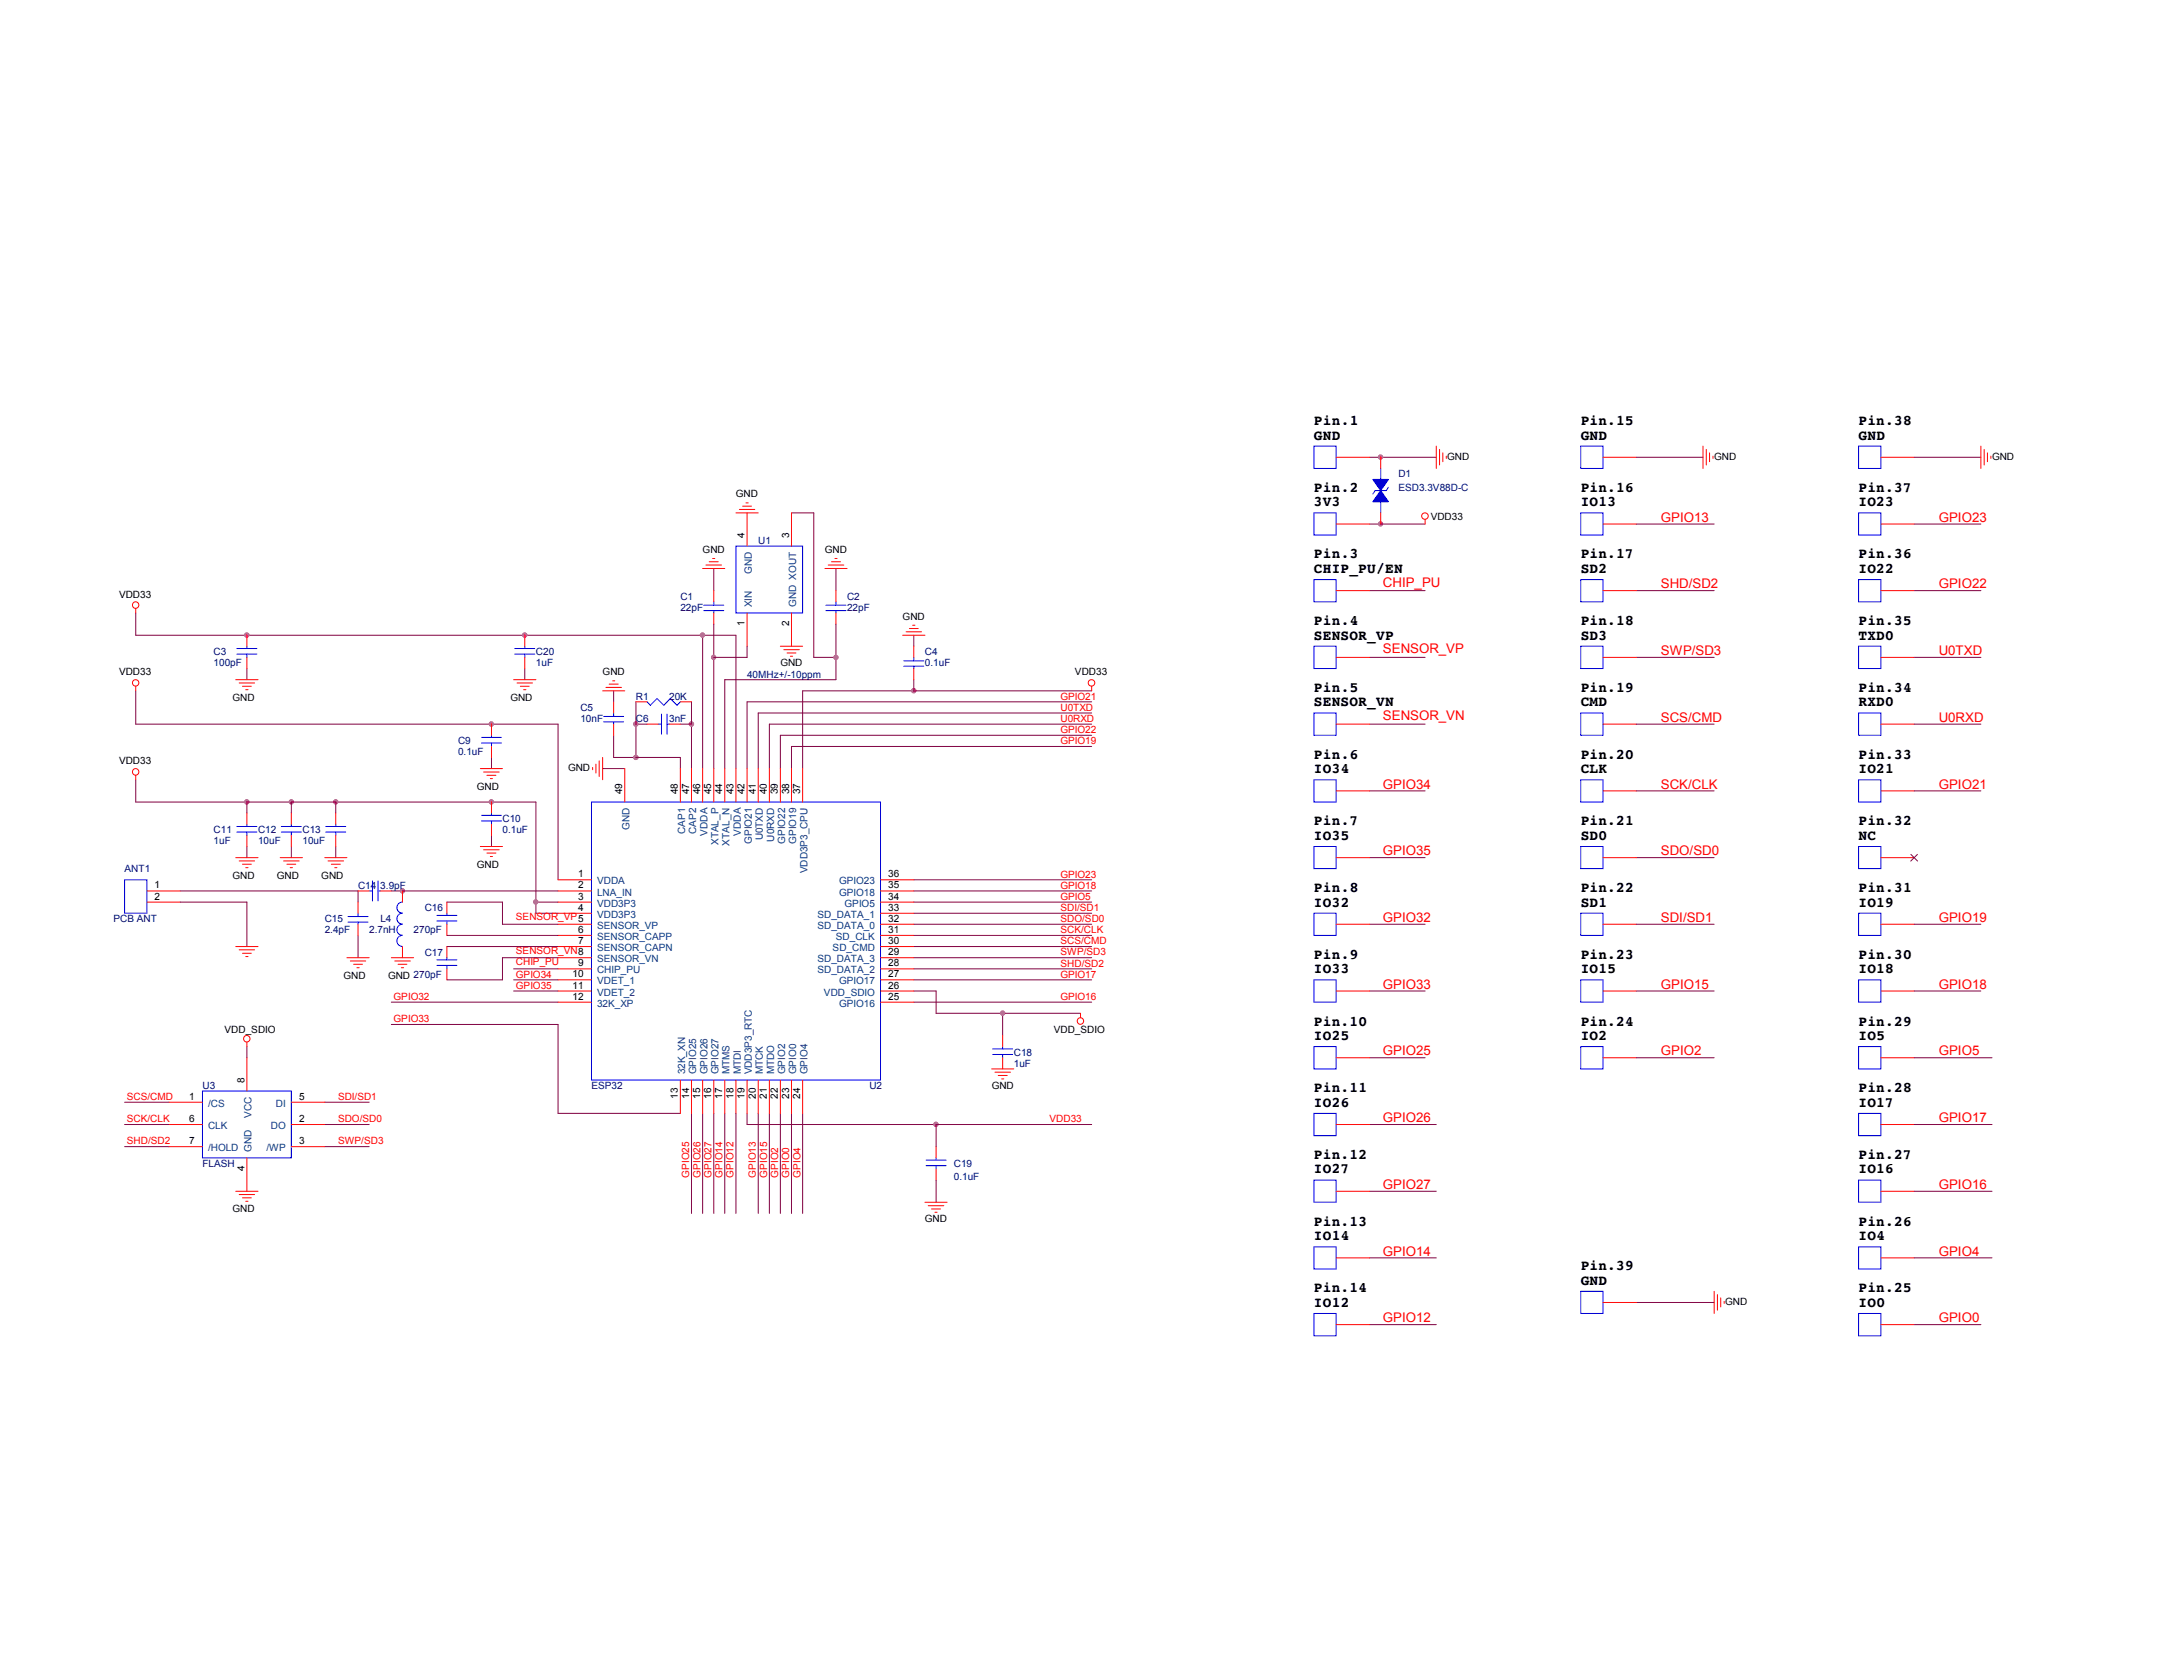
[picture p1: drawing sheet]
<svg xmlns="http://www.w3.org/2000/svg" width="559mm" height="432mm" viewBox="0 0 559 432" stroke-linecap="round" stroke-linejoin="round" font-family="sans-serif">
<g fill="none" stroke="#800040" stroke-width=".26">
<path d="M353.7 118h17.2M422.5 118h17.3M494.3 118h17.2M204.4 132.4h5.7v37.3h5.8M353.7 135.3h14.3M422.5 135.3h20.1M494.3 135.3h17.2M35.1 158.2v5.8h154.9v34.4M184.3 146.7v5.7M215.9 146.7v5.7M353.7 152.4h14.3M422.5 152.4h20.1"/>
<path d="M494.3 152.4h17.2M35.1 178.3v8.6h109v40.2M63.8 172.6v2.8M135.5 172.6v2.8M158.5 178.3v2.8M181.4 164v34.4M184.3 161.1v37.3M192.9 166.8v2.9h-8.6M215.9 161.1v14.3h-28.7v23M236 164v2.8M236 175.4v2.9M281.9 178.3h-74.6v20.1"/>
<path d="M353.7 169.7h14.3M422.5 169.7h20.1M494.3 169.7h17.2M126.9 195.5v2.9M155.6 198.4h5.7M158.5 189.8v5.7h17.2v2.9M164.2 186.9h2.9M164.2 181.1v14.4M175.7 186.9h2.9M178.6 181.1v17.3M281.9 186.9h-83.2v11.5M281.9 184h-86.1v14.4"/>
<path d="M281.9 189.8h-80.4v8.6M281.9 181.1h-89v17.3M281.9 192.7h-77.5v5.7M353.7 186.9h14.3M422.5 186.9h20.1M494.3 186.9h17.2M35.1 201.3v5.7h103.3v28.7h5.7M63.8 207v2.8M63.8 218.5v2.9M75.2 207v2.8M75.2 218.5v2.9M86.7 207v2.8"/>
<path d="M86.7 218.5v2.9M126.9 215.6v2.9M353.7 204.1h14.3M422.5 204.1h20.1M494.3 204.1h17.2M46.5 232.8h17.3v11.5M46.5 230h46v2.8M101 230h43.1M115.4 232.8h14.4v5.7h14.3M138.4 232.8h5.7M236 232.8h45.9M236 235.7h45.9"/>
<path d="M236 238.5h45.9M236 230h45.9M236 227.1h45.9M353.7 238.5h14.3M353.7 221.4h14.3M422.5 238.5h20.1M422.5 221.4h20.1M494.3 238.5h17.2M92.5 241.4v5.8M101 258.7h43.1M115.4 241.4h28.7M115.4 244.3h28.7"/>
<path d="M132.6 250.1h11.5M132.6 255.8h11.5M132.6 252.9h11.5M144.1 247.2h-14.3v5.7h-14.4M236 241.4h45.9M236 244.3h45.9M236 247.2h45.9M236 250.1h45.9M236 255.8h5.7v5.7h37.3M236 252.9h45.9M236 258.7h45.9M353.7 255.8h14.3"/>
<path d="M422.5 255.8h20.1M494.3 255.8h17.2M63.8 270.1v2.9M101 264.4h43.1v23h31.6M258.9 261.5v5.8M353.7 273h14.3M422.5 273h20.1M494.3 273h20.1M32.2 290.2h11.4M32.2 284.5h11.4M32.2 296h11.4M83.9 290.2h11.4"/>
<path d="M83.9 284.5h11.4M83.9 296h11.4M178.6 287.4v25.8M181.4 287.4v25.8M184.3 287.4v25.8M187.2 287.4v25.8M190 287.4v25.8M192.9 287.4v2.8h89M195.8 287.4v25.8M198.7 287.4v25.8M201.5 287.4v25.8M204.4 287.4v25.8"/>
<path d="M207.3 287.4v25.8M241.7 290.2v5.8M353.7 290.2h17.2M494.3 290.2h20.1M241.7 304.6v5.7M353.7 307.5h17.2M494.3 307.5h20.1M353.7 324.7h17.2M422.5 336.2h20.1M494.3 324.7h20.1M353.7 341.9h17.2M494.3 341.9h17.2"/>
</g>
<g fill="#f0f" stroke="#f0f" stroke-width=".26">
<circle cx="215.9" cy="169.7" r=".56"/>
<circle cx="138.3" cy="232.8" r=".56"/>
<circle cx="241.7" cy="290.2" r=".56"/>
<circle cx="103.9" cy="229.9" r=".56"/>
<circle cx="236" cy="178.3" r=".56"/>
<circle cx="184.3" cy="169.7" r=".56"/>
<circle cx="258.9" cy="261.5" r=".56"/>
<circle cx="178.5" cy="186.9" r=".57"/>
<circle cx="164.2" cy="195.5" r=".56"/>
<circle cx="164.2" cy="186.9" r=".57"/>
<circle cx="126.9" cy="207" r=".56"/>
<circle cx="86.7" cy="207" r=".56"/>
<circle cx="63.7" cy="207" r=".56"/>
<circle cx="75.2" cy="207" r=".56"/>
<circle cx="181.4" cy="163.9" r=".56"/>
<circle cx="135.5" cy="163.9" r=".56"/>
<circle cx="126.9" cy="186.9" r=".56"/>
<circle cx="63.7" cy="163.9" r=".56"/>
<circle cx="356.5" cy="135.2" r=".56"/>
<circle cx="356.5" cy="118" r=".56"/>
</g>
<g fill="none" stroke="#f00" stroke-width=".26">
<path d="M345 118h8.7M356.5 118v2.9M370.9 115.1v5.8M371.7 116v4M372.6 116.9v2.3M373.5 117.7v.6M413.9 118h8.6M439.8 115.1v5.8M440.6 116v4M441.5 116.9v2.3M442.3 117.7v.6M485.7 118h8.6"/>
<path d="M511.5 115.1v5.8M512.4 116v4M513.2 116.9v2.3M514.1 117.7v.6M190 132.4h5.8M190.9 131.5h4M191.8 130.6h2.3M192.6 129.8h.6M192.9 132.4v8.6M204.4 132.4v8.6M345 135.3h8.7M356.5 132.4v2.9"/>
<path d="M368 134.1v1.2M413.9 135.3h8.6M485.7 135.3h8.6M35.1 157.1v1.1M181.4 146.7h5.8M182.3 145.8h4M183.1 145h2.4M184 144.1h.6M184.3 152.4v2.9M184.3 158.2v2.9M192.9 158.2v8.6M204.4 158.2v8.6"/>
<path d="M213 146.7h5.7M213.9 145.8h4M214.7 145h2.3M215.6 144.1h.6M215.9 152.4v2.9M215.9 158.2v2.9M345 152.4h8.7M413.9 152.4h8.6M485.7 152.4h8.6M35.1 177.1v1.2M60.9 175.4h5.7M61.8 176.3h3.9"/>
<path d="M62.6 177.1h2.3M63.5 178h.6M63.8 164v2.8M63.8 169.7v2.9M132.6 175.4h5.8M133.5 176.3h4M134.4 177.1h2.3M135.2 178h.6M135.5 164v2.8M135.5 169.7v2.9M155.6 178.3h5.7M156.5 177.4h4"/>
<path d="M157.3 176.6h2.3M158.2 175.7h.5M201.5 166.8h5.8M202.4 167.7h4M203.2 168.5h2.3M204.1 169.4h.6M233.1 164h5.7M234 163.1h4M234.8 162.2h2.3M235.7 161.4h.6M236 166.8v2.9M236 172.6v2.8"/>
<path d="M281.9 177.1v1.2M345 169.7h8.7M413.9 169.7h8.6M485.7 169.7h8.6M124 198.4h5.8M124.9 199.3h4M126.9 186.9v2.9M126.9 192.7v2.8M153 198.1v.6M153.9 197.2v2.3M154.7 196.4v4M155.6 195.5v5.8"/>
<path d="M158.5 181.1v2.9M158.5 186.9v2.9M161.3 198.4v8.6M164.2 181.1h2.9M167.1 186.9h2.9M172.8 186.9h2.9M175.7 181.1h2.9M175.7 198.4v8.6M178.6 198.4v8.6M181.4 198.4v8.6M184.3 198.4v8.6M187.2 198.4v8.6"/>
<path d="M190 198.4v8.6M192.9 198.4v8.6M195.8 198.4v8.6M198.7 198.4v8.6M201.5 198.4v8.6M204.4 198.4v8.6M207.3 198.4v8.6M345 186.9h8.7M413.9 186.9h8.6M485.7 186.9h8.6M35.1 200.1v1.2M63.8 209.8v2.9"/>
<path d="M63.8 215.6v2.9M75.2 209.8v2.9M75.2 215.6v2.9M86.7 209.8v2.9M86.7 215.6v2.9M124 218.5h5.8M124.9 219.3h4M125.7 200.1h2.4M126.6 201h.6M126.9 207v2.8M126.9 212.7v2.9M345 204.1h8.7"/>
<path d="M413.9 204.1h8.6M485.7 204.1h8.6M37.9 230h8.6M37.9 232.8h8.6M60.9 221.4h5.7M61.8 222.2h3.9M62.6 223.1h2.3M63.5 223.9h.6M72.3 221.4h5.8M73.2 222.2h4.1M74.1 223.1h2.3M74.9 223.9h.6"/>
<path d="M83.9 221.4h5.7M84.7 222.2h4M85.6 223.1h2.3M86.4 223.9h.6M92.5 232.8v2.9M92.5 238.5v2.9M92.5 230h2.8M98.2 230h2.8M103.9 230v2.8M115.4 232.8v2.9M115.4 238.5v2.9M125.7 220.2h2.4"/>
<path d="M126.6 221.1h.6M144.1 238.5h8.6M144.1 230h8.6M144.1 232.8h8.6M144.1 227.1h8.6M144.1 235.7h8.6M227.4 238.5h8.6M227.4 230h8.6M227.4 232.8h8.6M227.4 227.1h8.6M227.4 235.7h8.6M345 221.4h8.7"/>
<path d="M345 238.5h8.7M413.9 221.4h8.6M413.9 238.5h8.6M485.7 221.4h8.6M485.7 238.5h8.6M60.9 244.3h5.7M61.8 245.2h3.9M62.6 246h2.3M63.5 246.9h.6M89.6 247.2h5.7M90.5 248h3.9M91.3 248.9h2.3"/>
<path d="M92.2 249.8h.6M101 247.2h5.8M101.9 248h4.1M102.8 248.9h2.3M103.6 249.8h.6M103.9 244.3v2.9M115.4 244.3v2.9M115.4 250.1v2.8M144.1 244.3h8.6M144.1 247.2h8.6M144.1 255.8h8.6M144.1 241.4h8.6"/>
<path d="M144.1 250.1h8.6M144.1 252.9h8.6M144.1 258.7h8.6M227.4 244.3h8.6M227.4 247.2h8.6M227.4 255.8h8.6M227.4 241.4h8.6M227.4 250.1h8.6M227.4 252.9h8.6M227.4 258.7h8.6M345 255.8h8.7M413.9 255.8h8.6"/>
<path d="M485.7 255.8h8.6M63.8 269v1.1M63.8 273v8.6M175.7 278.8v8.6M178.6 278.8v8.6M181.4 278.8v8.6M184.3 278.8v8.6M187.2 278.8v8.6M190 278.8v8.6M192.9 278.8v8.6M195.8 278.8v8.6M198.7 278.8v8.6"/>
<path d="M201.5 278.8v8.6M204.4 278.8v8.6M207.3 278.8v8.6M256.1 275.9h5.7M256.9 276.7h4M257.8 277.6h2.3M258.7 278.5h.5M258.9 267.3v2.8M258.9 273v2.9M279 261.5v1.2M345 273h8.7M413.9 273h8.6"/>
<path d="M485.7 273h8.6M43.6 290.2h8.7M43.6 284.5h8.7M43.6 296h8.7M63.8 298.8v8.7M75.2 290.2h8.7M75.2 284.5h8.7M75.2 296h8.7M241.7 296v2.8M345 290.2h8.7M485.7 290.2h8.6M60.9 307.5h5.7"/>
<path d="M61.8 308.3h3.9M62.6 309.2h2.3M63.5 310h.6M238.8 310.3h5.8M239.7 311.2h4M240.5 312h2.4M241.4 312.9h.6M241.7 301.7v2.9M345 307.5h8.7M485.7 307.5h8.6M345 324.7h8.7M413.9 336.2h8.6"/>
<path d="M442.6 333.3v5.7M443.5 334.1v4.1M444.3 335v2.3M445.2 335.9v.5M485.7 324.7h8.6M345 341.9h8.7M485.7 341.9h8.6"/>
<circle cx="368" cy="133.2" r=".84"/>
<circle cx="35" cy="156.2" r=".84"/>
<circle cx="35" cy="176.2" r=".83"/>
<circle cx="281.9" cy="176.3" r=".84"/>
<circle cx="35" cy="199.2" r=".84"/>
<circle cx="63.7" cy="268.1" r=".84"/>
<circle cx="279" cy="263.5" r=".84"/>
</g>
<g fill="none" stroke="#00f" stroke-width=".26">
<path d="M339.3 115.1h5.7v5.8h-5.7zM408.2 115.1h5.7v5.8h-5.7zM479.9 115.1h5.8v5.8h-5.8zM339.3 132.4h5.7v5.7h-5.7zM356.5 120.9v2.8M356.5 129.5v2.9M358.5 125.8l-.5 .8h-2.9l-.6 .9M408.2 132.4h5.7v5.7h-5.7zM479.9 132.4h5.8v5.7h-5.8zM181.7 156.2h5.2M181.7 157.6h5.2M184.3 155.3v.9"/>
<path d="M184.3 157.6v.6M190 141h17.3v17.2h-17.3zM213.3 156.2h5.1M213.3 157.6h5.1M215.9 155.3v.9M215.9 157.6v.6M339.3 149.6h5.7v5.7h-5.7zM408.2 149.6h5.7v5.7h-5.7zM479.9 149.6h5.8v5.7h-5.8zM61.2 168.8h5.1M61.2 167.4h5.1M63.8 166.8v.6"/>
<path d="M63.8 168.8v.9M132.9 168.8h5.2M132.9 167.4h5.2M135.5 166.8v.6M135.5 168.8v.9M233.4 170.6h5.1M233.4 172h5.1M236 169.7v.9M236 172v.6M339.3 166.8h5.7v5.8h-5.7zM408.2 166.8h5.7v5.8h-5.7zM479.9 166.8h5.8v5.8h-5.8z"/>
<path d="M124.3 191.8h5.2M124.3 190.3h5.2M126.9 189.8v.5M126.9 191.8v.9M155.9 184.9h5.1M155.9 186.3h5.1M158.5 184v.9M158.5 186.3v.6M167.1 181.1l.8 .9 1.8-1.7 1.7 1.7 1.7-1.7 1.7 1.7 .9-.9M170 186.9h.8M170.8 184.3v5.2M172.3 186.9h.5"/>
<path d="M172.3 184.3v5.2M339.3 184h5.7v5.8h-5.7zM408.2 184h5.7v5.8h-5.7zM479.9 184h5.8v5.8h-5.8zM61.2 214.8h5.1M61.2 213.3h5.1M63.8 212.7v.6M63.8 214.8v.8M72.6 214.8h5.2M72.6 213.3h5.2M75.2 212.7v.6M75.2 214.8v.8"/>
<path d="M84.1 214.8h5.2M84.1 213.3h5.2M86.7 212.7v.6M86.7 214.8v.8M124.3 211.9h5.2M124.3 210.4h5.2M126.9 209.8v.6M126.9 211.9v.8M152.7 207h74.7v71.8h-74.7zM339.3 218.5h5.7v5.7h-5.7zM339.3 201.3h5.7v5.7h-5.7zM408.2 218.5h5.7v5.7h-5.7z"/>
<path d="M408.2 201.3h5.7v5.7h-5.7zM479.9 218.5h5.8v5.7h-5.8zM479.9 201.3h5.8v5.7h-5.8zM32.2 227.1h5.7v8.6h-5.7zM89.9 236.6h5.1M89.9 238h5.1M92.5 235.7v.9M92.5 238v.5M95.3 230h.9M96.2 227.4v5.1M97.6 230h.6M97.6 227.4v5.1"/>
<path d="M103.9 232.8a1.44 1.44 0 0 0-1.4 1.5 1.44 1.44 0 0 0 1.4 1.4 1.42 1.42 0 0 0-1.4 1.4 1.42 1.42 0 0 0 1.4 1.4 1.42 1.42 0 0 0-1.4 1.5 1.42 1.42 0 0 0 1.4 1.4M112.8 237.7h5.2M112.8 236.3h5.2M115.4 235.7v.6M115.4 237.7v.8M339.3 235.7h5.7v5.7h-5.7zM408.2 235.7h5.7v5.7h-5.7zM479.9 235.7h5.8v5.7h-5.8zM103.9 241.4a1.42 1.42 0 0 0-1.4 1.4 1.42 1.42 0 0 0 1.4 1.5M112.8 249.2h5.2M112.8 247.7h5.2M115.4 247.2v.5"/>
<path d="M115.4 249.2v.9M339.3 252.9h5.7v5.8h-5.7zM408.2 252.9h5.7v5.8h-5.7zM479.9 252.9h5.8v5.8h-5.8zM256.3 272.2h5.2M256.3 270.7h5.2M258.9 270.1v.6M258.9 272.2v.8M339.3 270.1h5.7v5.8h-5.7zM408.2 270.1h5.7v5.8h-5.7zM479.9 270.1h5.8v5.8h-5.8zM52.3 281.6h22.9v17.2h-22.9z"/>
<path d="M239.1 299.4h5.2M241.7 298.8v.6M339.3 287.4h5.7v5.7h-5.7zM479.9 287.4h5.8v5.7h-5.8zM239.1 300.9h5.2M241.7 300.9v.8M339.3 304.6h5.7v5.7h-5.7zM479.9 304.6h5.8v5.7h-5.8zM339.3 339h5.7v5.8h-5.7zM339.3 321.8h5.7v5.7h-5.7zM408.2 333.3h5.7v5.7h-5.7zM479.9 339h5.8v5.8h-5.8z"/>
<path d="M479.9 321.8h5.8v5.7h-5.8z"/>
</g>
<g fill="#00f" stroke="#00f" stroke-width=".26">
<path d="M356.5 126.6l2 2.9h-4z"/>
<path d="M354.5 123.7h4l-2 2.9z"/>
</g>
<path d="M493.4 220.5l1.8 1.7M495.1 220.5l-1.7 1.7" fill="none" stroke="#804000" stroke-width=".26"/>
<g font-size="3.7">
<text x="339.3" y="109.7">Pin.1</text>
<text x="339.3" y="113.5">GND</text>
<text x="408.2" y="109.7">Pin.15</text>
<text x="408.2" y="113.5">GND</text>
<text x="479.9" y="109.7">Pin.38</text>
<text x="479.9" y="113.5">GND</text>
<text x="339.3" y="126.9">Pin.2</text>
<text x="339.3" y="130.6">3V3</text>
<text x="408.2" y="126.9">Pin.16</text>
<text x="408.2" y="130.6">IO13</text>
<text x="479.9" y="126.9">Pin.37</text>
<text x="479.9" y="130.6">IO23</text>
<text x="339.3" y="144.1">Pin.3</text>
<text x="339.3" y="147.9">CHIP_PU/EN</text>
<text x="408.2" y="144.1">Pin.17</text>
<text x="408.2" y="147.9">SD2</text>
<text x="479.9" y="144.1">Pin.36</text>
<text x="479.9" y="147.9">IO22</text>
<text x="339.3" y="161.4">Pin.4</text>
<text x="408.2" y="161.4">Pin.18</text>
<text x="479.9" y="161.4">Pin.35</text>
<text x="339.3" y="165.1">SENSOR_VP</text>
<text x="408.2" y="165.1">SD3</text>
<text x="479.9" y="165.1">TXD0</text>
<text x="339.3" y="178.6">Pin.5</text>
<text x="408.2" y="178.6">Pin.19</text>
<text x="479.9" y="178.6">Pin.34</text>
<text x="339.3" y="182.3">SENSOR_VN</text>
<text x="408.2" y="182.3">CMD</text>
<text x="479.9" y="182.3">RXD0</text>
<text x="339.3" y="195.8">Pin.6</text>
<text x="408.2" y="195.8">Pin.20</text>
<text x="479.9" y="195.8">Pin.33</text>
<text x="339.3" y="199.6">IO34</text>
<text x="408.2" y="199.6">CLK</text>
<text x="479.9" y="199.6">IO21</text>
<text x="339.3" y="213">Pin.7</text>
<text x="408.2" y="213">Pin.21</text>
<text x="479.9" y="213">Pin.32</text>
<text x="339.3" y="216.7">IO35</text>
<text x="408.2" y="216.7">SD0</text>
<text x="479.9" y="216.7">NC</text>
<text x="339.3" y="230.3">Pin.8</text>
<text x="339.3" y="234">IO32</text>
<text x="408.2" y="230.3">Pin.22</text>
<text x="408.2" y="234">SD1</text>
<text x="479.9" y="230.3">Pin.31</text>
<text x="479.9" y="234">IO19</text>
<text x="339.3" y="247.5">Pin.9</text>
<text x="339.3" y="251.2">IO33</text>
<text x="408.2" y="247.5">Pin.23</text>
<text x="408.2" y="251.2">IO15</text>
<text x="479.9" y="247.5">Pin.30</text>
<text x="479.9" y="251.2">IO18</text>
<text x="339.3" y="264.7">Pin.10</text>
<text x="339.3" y="268.4">IO25</text>
<text x="408.2" y="264.7">Pin.24</text>
<text x="408.2" y="268.4">IO2</text>
<text x="479.9" y="264.7">Pin.29</text>
<text x="479.9" y="268.4">IO5</text>
<text x="339.3" y="281.9">Pin.11</text>
<text x="479.9" y="281.9">Pin.28</text>
<text x="339.3" y="285.7">IO26</text>
<text x="479.9" y="285.7">IO17</text>
<text x="339.3" y="299.1">Pin.12</text>
<text x="479.9" y="299.1">Pin.27</text>
<text x="339.3" y="302.9">IO27</text>
<text x="479.9" y="302.9">IO16</text>
<text x="339.3" y="316.4">Pin.13</text>
<text x="479.9" y="316.4">Pin.26</text>
<text x="339.3" y="320.1">IO14</text>
<text x="479.9" y="320.1">IO4</text>
<text x="408.2" y="327.8">Pin.39</text>
<text x="339.3" y="333.6">Pin.14</text>
<text x="408.2" y="331.6">GND</text>
<text x="479.9" y="333.6">Pin.25</text>
<text x="339.3" y="337.3">IO12</text>
<text x="479.9" y="337.3">IO0</text>
</g>
<g font-size="3.4" fill="#f00">
<text x="428.9" y="134.7">GPIO13</text>
<text x="500.6" y="134.7">GPIO23</text>
<text x="357.1" y="151.4">CHIP_PU</text>
<text x="428.9" y="151.8">SHD/SD2</text>
<text x="500.6" y="151.8">GPIO22</text>
<text x="357.1" y="168.7">SENSOR_VP</text>
<text x="428.9" y="169.1">SWP/SD3</text>
<text x="500.6" y="169.1">U0TXD</text>
<text x="357.1" y="185.9">SENSOR_VN</text>
<text x="428.9" y="186.3">SCS/CMD</text>
<text x="500.6" y="186.3">U0RXD</text>
<text x="357.1" y="203.5">GPIO34</text>
<text x="428.9" y="203.5">SCK/CLK</text>
<text x="500.6" y="203.5">GPIO21</text>
<text x="357.1" y="220.8">GPIO35</text>
<text x="428.9" y="220.8">SDO/SD0</text>
<text x="357.1" y="238">GPIO32</text>
<text x="428.9" y="238">SDI/SD1</text>
<text x="500.6" y="238">GPIO19</text>
<text x="357.1" y="255.2">GPIO33</text>
<text x="428.9" y="255.2">GPIO15</text>
<text x="500.6" y="255.2">GPIO18</text>
<text x="357.1" y="272.4">GPIO25</text>
<text x="428.9" y="272.4">GPIO2</text>
<text x="500.6" y="272.4">GPIO5</text>
<text x="357.1" y="289.6">GPIO26</text>
<text x="500.6" y="289.6">GPIO17</text>
<text x="357.1" y="306.9">GPIO27</text>
<text x="500.6" y="306.9">GPIO16</text>
<text x="357.1" y="324.1">GPIO14</text>
<text x="500.6" y="324.1">GPIO4</text>
<text x="357.1" y="341.3">GPIO12</text>
<text x="500.6" y="341.3">GPIO0</text>
</g>
<g font-size="2.6">
<text x="373.7" y="118.6">GND</text>
<text x="442.6" y="118.6">GND</text>
<text x="514.4" y="118.6">GND</text>
<text x="190" y="128.4">GND</text>
<text x="369.4" y="134.1">VDD33</text>
<text x="181.4" y="142.7">GND</text>
<text x="192.3" y="139" transform="rotate(-90 192.3 139)">4</text>
<text x="203.8" y="139" transform="rotate(-90 203.8 139)">3</text>
<text x="213" y="142.7">GND</text>
<text x="30.7" y="154.2">VDD33</text>
<text x="192.3" y="161.6" transform="rotate(-90 192.3 161.6)">1</text>
<text x="203.8" y="161.6" transform="rotate(-90 203.8 161.6)">2</text>
<text x="233.1" y="159.9">GND</text>
<text x="201.5" y="172">GND</text>
<text x="30.7" y="174.3">VDD33</text>
<text x="155.6" y="174.3">GND</text>
<text x="277.6" y="174.3">VDD33</text>
<text x="60" y="180.9">GND</text>
<text x="131.8" y="180.9">GND</text>
<text x="30.7" y="197.3">VDD33</text>
<text x="123.1" y="203.9">GND</text>
<text x="146.7" y="199">GND</text>
<text x="160.7" y="205" transform="rotate(-90 160.7 205)">49</text>
<text x="175" y="205" transform="rotate(-90 175 205)">48</text>
<text x="177.9" y="205" transform="rotate(-90 177.9 205)">47</text>
<text x="180.8" y="205" transform="rotate(-90 180.8 205)">46</text>
<text x="183.7" y="205" transform="rotate(-90 183.7 205)">45</text>
<text x="186.5" y="205" transform="rotate(-90 186.5 205)">44</text>
<text x="189.4" y="205" transform="rotate(-90 189.4 205)">43</text>
<text x="192.3" y="205" transform="rotate(-90 192.3 205)">42</text>
<text x="195.2" y="205" transform="rotate(-90 195.2 205)">41</text>
<text x="198" y="205" transform="rotate(-90 198 205)">40</text>
<text x="200.9" y="205" transform="rotate(-90 200.9 205)">39</text>
<text x="203.8" y="205" transform="rotate(-90 203.8 205)">38</text>
<text x="206.6" y="205" transform="rotate(-90 206.6 205)">37</text>
<text x="60" y="226.8">GND</text>
<text x="71.5" y="226.8">GND</text>
<text x="83" y="226.8">GND</text>
<text x="123.1" y="223.9">GND</text>
<text x="149.3" y="226.4">1</text>
<text x="229.4" y="226.4">36</text>
<text x="39.9" y="229.3">1</text>
<text x="39.9" y="232.2">2</text>
<text x="149.3" y="229.3">2</text>
<text x="149.3" y="232.2">3</text>
<text x="229.4" y="232.2">34</text>
<text x="229.4" y="229.3">35</text>
<text x="149.3" y="235.1">4</text>
<text x="229.4" y="237.9">32</text>
<text x="229.4" y="235.1">33</text>
<text x="149.3" y="240.8">6</text>
<text x="149.3" y="243.7">7</text>
<text x="229.4" y="243.7">30</text>
<text x="229.4" y="240.8">31</text>
<text x="149.3" y="249.4">9</text>
<text x="229.4" y="249.4">28</text>
<text x="229.4" y="246.5">29</text>
<text x="88.7" y="252.6">GND</text>
<text x="100.2" y="252.6">GND 270pF</text>
<text x="147.9" y="252.3">10</text>
<text x="147.9" y="255.1">11</text>
<text x="229.4" y="255.1">26</text>
<text x="229.4" y="252.3">27</text>
<text x="147.9" y="258">12</text>
<text x="229.4" y="258">25</text>
<text x="58" y="266.7">VDD_SDIO</text>
<text x="272.1" y="266.7">VDD_SDIO</text>
<text x="63.1" y="279.6" transform="rotate(-90 63.1 279.6)">8</text>
<text x="256.1" y="281.1">GND</text>
<text x="48.9" y="283.8">1</text>
<text x="77.2" y="283.8">5</text>
<text x="175" y="283.6" transform="rotate(-90 175 283.6)">13</text>
<text x="177.9" y="283.6" transform="rotate(-90 177.9 283.6)">14</text>
<text x="180.8" y="283.6" transform="rotate(-90 180.8 283.6)">15</text>
<text x="183.7" y="283.6" transform="rotate(-90 183.7 283.6)">16</text>
<text x="186.5" y="283.6" transform="rotate(-90 186.5 283.6)">17</text>
<text x="189.4" y="283.6" transform="rotate(-90 189.4 283.6)">18</text>
<text x="192.3" y="283.6" transform="rotate(-90 192.3 283.6)">19</text>
<text x="195.2" y="283.6" transform="rotate(-90 195.2 283.6)">20</text>
<text x="198" y="283.6" transform="rotate(-90 198 283.6)">21</text>
<text x="200.9" y="283.6" transform="rotate(-90 200.9 283.6)">22</text>
<text x="203.8" y="283.6" transform="rotate(-90 203.8 283.6)">23</text>
<text x="206.6" y="283.6" transform="rotate(-90 206.6 283.6)">24</text>
<text x="48.9" y="289.6">6</text>
<text x="77.2" y="289.6">2</text>
<text x="48.9" y="295.3">7</text>
<text x="77.2" y="295.3">3</text>
<text x="63.1" y="302.3" transform="rotate(-90 63.1 302.3)">4</text>
<text x="60" y="312.9">GND</text>
<text x="238.8" y="315.5">GND</text>
<text x="445.5" y="336.8">GND</text>
</g>
<g font-size="2.6" fill="#000080">
<text x="361.1" y="123.2">D1</text>
<text x="361.1" y="126.7">ESD3.3V88D-C</text>
<text x="195.8" y="140.4">U1</text>
<text x="175.7" y="154.8">C1</text>
<text x="218.7" y="154.8">C2</text>
<text x="175.7" y="157.6">22pF</text>
<text x="218.7" y="157.6">22pF</text>
<text x="55.2" y="169.1">C3</text>
<text x="55.2" y="172">100pF</text>
<text x="138.4" y="169.1">C20</text>
<text x="138.4" y="172">1uF</text>
<text x="238.8" y="169.1">C4</text>
<text x="238.8" y="172">0.1uF</text>
<text x="192.9" y="174.9">40MHz+/-10ppm</text>
<text x="149.9" y="183.5">C5</text>
<text x="164.2" y="180.6">R1</text>
<text x="172.8" y="180.6">20K</text>
<text x="149.9" y="186.4">10nF</text>
<text x="164.2" y="186.4">C6</text>
<text x="172.8" y="186.4">3nF</text>
<text x="118.3" y="192.1">C9</text>
<text x="118.3" y="195">0.1uF</text>
<text x="55.2" y="215.1">C11</text>
<text x="66.6" y="215.1">C12</text>
<text x="78.1" y="215.1">C13</text>
<text x="129.8" y="212.2">C10</text>
<text x="129.8" y="215.1">0.1uF</text>
<text x="55.2" y="217.9">1uF</text>
<text x="66.6" y="217.9">10uF</text>
<text x="78.1" y="217.9">10uF</text>
<text x="32.2" y="225.1">ANT1</text>
<text x="92.5" y="229.4">C14</text>
<text x="98.2" y="229.4">3.9pF</text>
<text x="29.3" y="238">PCB ANT</text>
<text x="83.9" y="238">C15</text>
<text x="98.2" y="238">L4</text>
<text x="109.7" y="235.2">C16</text>
<text x="83.9" y="240.9">2.4pF</text>
<text x="95.3" y="240.9">2.7nH</text>
<text x="106.8" y="240.9">270pF</text>
<text x="109.7" y="246.6">C17</text>
<text x="261.8" y="272.5">C18</text>
<text x="261.8" y="275.3">1uF</text>
<text x="52.3" y="281.1">U3</text>
<text x="152.7" y="281.1">ESP32</text>
<text x="224.5" y="281.1">U2</text>
<text x="52.3" y="301.2">FLASH</text>
<text x="246.3" y="301.2">C19</text>
<text x="246.3" y="304.6">0.1uF</text>
</g>
<g font-size="2.6" fill="#004080">
<text x="194.1" y="148.2" transform="rotate(-90 194.1 148.2)">GND</text>
<text x="194.1" y="156.8" transform="rotate(-90 194.1 156.8)">XIN</text>
<text x="205.6" y="156.8" transform="rotate(-90 205.6 156.8)">GND XOUT</text>
<text x="162.6" y="214.2" transform="rotate(-90 162.6 214.2)">GND</text>
<text x="176.9" y="215.2" transform="rotate(-90 176.9 215.2)">CAP1</text>
<text x="179.8" y="215.2" transform="rotate(-90 179.8 215.2)">CAP2</text>
<text x="182.7" y="215.6" transform="rotate(-90 182.7 215.6)">VDDA</text>
<text x="191.3" y="215.6" transform="rotate(-90 191.3 215.6)">VDDA</text>
<text x="185.5" y="218.1" transform="rotate(-90 185.5 218.1)">XTAL_P</text>
<text x="188.4" y="218.2" transform="rotate(-90 188.4 218.2)">XTAL_N</text>
<text x="194.1" y="217.8" transform="rotate(-90 194.1 217.8)">GPIO21</text>
<text x="197" y="216.9" transform="rotate(-90 197 216.9)">U0TXD</text>
<text x="199.9" y="217.2" transform="rotate(-90 199.9 217.2)">U0RXD</text>
<text x="202.7" y="217.8" transform="rotate(-90 202.7 217.8)">GPIO22</text>
<text x="205.6" y="217.8" transform="rotate(-90 205.6 217.8)">GPIO19</text>
<text x="208.5" y="225.4" transform="rotate(-90 208.5 225.4)">VDD3P3_CPU</text>
<text x="154.2" y="228.3">VDDA</text>
<text x="154.2" y="231.1">LNA_IN</text>
<text x="216.7" y="231.1">GPIO18</text>
<text x="216.7" y="228.3">GPIO23</text>
<text x="154.2" y="234">VDD3P3</text>
<text x="154.2" y="236.9">VDD3P3</text>
<text x="154.2" y="239.7">SENSOR_VP</text>
<text x="211.1" y="239.7">SD_DATA_0</text>
<text x="211.1" y="236.9">SD_DATA_1</text>
<text x="218.1" y="234">GPIO5</text>
<text x="154.2" y="242.6">SENSOR_CAPP</text>
<text x="154.2" y="245.5">SENSOR_CAPN</text>
<text x="215" y="245.5">SD_CMD</text>
<text x="215.9" y="242.6">SD_CLK</text>
<text x="154.2" y="248.4">SENSOR_VN</text>
<text x="154.2" y="251.2">CHIP_PU</text>
<text x="211.1" y="251.2">SD_DATA_2</text>
<text x="211.1" y="248.4">SD_DATA_3</text>
<text x="154.2" y="254.1">VDET_1</text>
<text x="154.2" y="257">VDET_2</text>
<text x="212.8" y="257">VDD_SDIO</text>
<text x="216.7" y="254.1">GPIO17</text>
<text x="154.2" y="259.8">32K_XP</text>
<text x="216.7" y="259.8">GPIO16</text>
<text x="176.9" y="277.3" transform="rotate(-90 176.9 277.3)">32K_XN</text>
<text x="179.8" y="277.3" transform="rotate(-90 179.8 277.3)">GPIO25</text>
<text x="182.7" y="277.3" transform="rotate(-90 182.7 277.3)">GPIO26</text>
<text x="185.5" y="277.3" transform="rotate(-90 185.5 277.3)">GPIO27</text>
<text x="188.4" y="277.3" transform="rotate(-90 188.4 277.3)">MTMS</text>
<text x="191.3" y="277.3" transform="rotate(-90 191.3 277.3)">MTDI</text>
<text x="194.1" y="277.3" transform="rotate(-90 194.1 277.3)">VDD3P3_RTC</text>
<text x="197" y="277.3" transform="rotate(-90 197 277.3)">MTCK</text>
<text x="199.9" y="277.3" transform="rotate(-90 199.9 277.3)">MTDO</text>
<text x="202.7" y="277.3" transform="rotate(-90 202.7 277.3)">GPIO2</text>
<text x="205.6" y="277.3" transform="rotate(-90 205.6 277.3)">GPIO0</text>
<text x="208.5" y="277.3" transform="rotate(-90 208.5 277.3)">GPIO4</text>
<text x="53.7" y="285.7">/CS</text>
<text x="71.2" y="285.7">DI</text>
<text x="53.7" y="291.4">CLK</text>
<text x="65" y="288.5" transform="rotate(-90 65 288.5)">VCC</text>
<text x="69.9" y="291.4">DO</text>
<text x="53.7" y="297.1">/HOLD</text>
<text x="65" y="297.4" transform="rotate(-90 65 297.4)">GND</text>
<text x="68.8" y="297.1">/WP</text>
</g>
<g font-size="2.6" fill="#f00">
<text x="273.9" y="180.6">GPIO21</text>
<text x="273.9" y="183.4">U0TXD</text>
<text x="273.9" y="186.3">U0RXD</text>
<text x="273.9" y="189.2">GPIO22</text>
<text x="273.9" y="192.1">GPIO19</text>
<text x="273.9" y="226.5">GPIO23</text>
<text x="273.9" y="232.2">GPIO5</text>
<text x="273.9" y="229.4">GPIO18</text>
<text x="133.2" y="237.5">SENSOR_VP5</text>
<text x="273.9" y="235.1">SDI/SD1</text>
<text x="273.9" y="238">SDO/SD0</text>
<text x="273.9" y="240.8">SCK/CLK</text>
<text x="273.9" y="243.7">SCS/CMD</text>
<text x="133.2" y="249">CHIP_PU</text>
<text x="133.2" y="246.2">SENSOR_VN8</text>
<text x="273.9" y="246.6">SWP/SD3</text>
<text x="273.9" y="249.5">SHD/SD2</text>
<text x="133.2" y="255.2">GPIO35</text>
<text x="133.2" y="252.3">GPIO34</text>
<text x="273.9" y="252.3">GPIO17</text>
<text x="101.6" y="258.1">GPIO32</text>
<text x="101.6" y="263.8">GPIO33</text>
<text x="273.9" y="258.1">GPIO16</text>
<text x="32.8" y="283.9">SCS/CMD</text>
<text x="87.3" y="283.9">SDI/SD1</text>
<text x="32.8" y="289.6">SCK/CLK</text>
<text x="87.3" y="289.6">SDO/SD0</text>
<text x="271" y="289.6">VDD33</text>
<text x="32.8" y="295.4">SHD/SD2</text>
<text x="87.3" y="295.4">SWP/SD3</text>
<text x="178" y="304" transform="rotate(-90 178 304)">GPIO25</text>
<text x="180.8" y="304" transform="rotate(-90 180.8 304)">GPIO26</text>
<text x="183.7" y="304" transform="rotate(-90 183.7 304)">GPIO27</text>
<text x="186.6" y="304" transform="rotate(-90 186.6 304)">GPIO14</text>
<text x="189.4" y="304" transform="rotate(-90 189.4 304)">GPIO12</text>
<text x="195.2" y="304" transform="rotate(-90 195.2 304)">GPIO13</text>
<text x="198.1" y="304" transform="rotate(-90 198.1 304)">GPIO15</text>
<text x="200.9" y="304" transform="rotate(-90 200.9 304)">GPIO2</text>
<text x="203.8" y="304" transform="rotate(-90 203.8 304)">GPIO0</text>
<text x="206.7" y="304" transform="rotate(-90 206.7 304)">GPIO4</text>
</g>
</svg>
